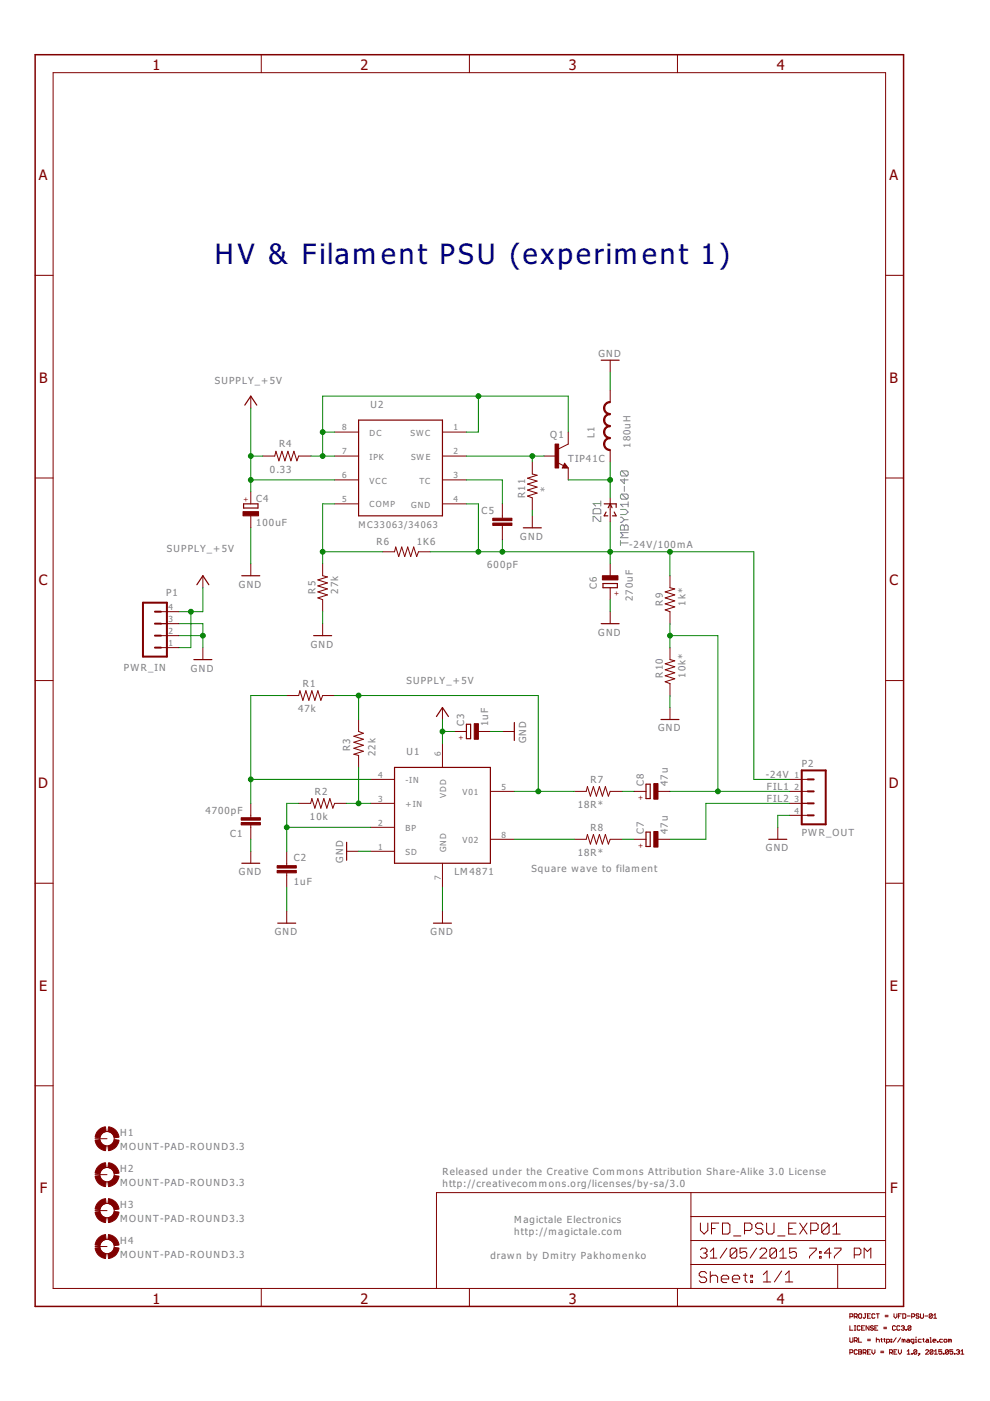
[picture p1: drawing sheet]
<svg xmlns="http://www.w3.org/2000/svg" width="210mm" height="297mm" viewBox="0 0 210 297" stroke-linecap="round" stroke-linejoin="round" font-family="sans-serif">
<g fill="none" stroke="#808080" stroke-width=".21">
<path d="M131.8 99.8l-.2 .3v.5l.2 .3h1.1M131.8 99.8h1.1l.3 .3v.5l-.3 .3M131.8 99.8l1.1 1.1M126 107.8h1.1l.3 .3v.8h-1.6v-.8zM127.4 109.5v1.1h-.3l-1.1-1.1h-.2v1.1M127.4 106.2v1.1M127.4 106.8h-1.6l.5 .5M131.6 115.1h1.6M131.6 111.6l.2-.3h.3l.3 .3 .3-.3h.2l.3 .3v.8h-1.6zM131.6 114.6v1.1M131.6 109.7h.2l.6 .5M131.6 108h1.1l.5 .6-.5 .5h-1.1"/>
<path d="M131.8 104.8l-.2 .2v.6l.2 .2h1.1M131.8 104.8h1.1l.3 .2v.6l-.3 .2M131.8 104.8l1.1 1M132.4 101.5v1.1l-.8-.9h1.6M132.4 103.1v1.1M132.4 111.6v.8M132.4 110.2l-.6 .5h-.2M132.4 110.2h.8M133.2 112.9h-1.6l.5 .6-.5 .5h1.6M133.2 106.4v1.1M133.2 106.9h-1.6l.5 .6"/>
</g>
<g fill="none" stroke="#800000" stroke-width=".25">
<path d="M127.5 76.4h3.8M51.9 85.9l1.3-1.9 1.2 1.9M76 89.1h17.8v20.3h-17.8zM119.7 98.7l.1 .3h-.3l.2-.5 .5 .6h-.7M51.6 106.8h3.1v.9h-3.1zM111 111.9h3.8M128.1 106.8h2.5v.8M128.5 108.6l-.4 .8h.8M128.9 107.7l.5-.9 .4 .9M130.2 108.6l.4 .8h-.7M41.1 139.8h3.8M41.7 124l1.3-1.9 1.3 1.9"/>
<path d="M51.3 122.1h3.8M66.5 134.8h3.8M127.5 132.2h3.8M127.8 123.7h3.1v.9h-3.1zM92.5 151.9l1.3-1.9 1.3 1.9M98.9 153.6h.9v3h-.9zM109.1 153.2v3.8M140.1 152.5h3.9M73.5 178.6v3.8M83.7 162.7h20.3v20.3h-20.3zM137 166.3h.9v3h-.9zM137 176.4h.9v3.1h-.9z"/>
<path d="M163 177.9h3.8M51.3 183h3.8M58.9 195.7h3.8M91.9 195.7h3.8"/>
</g>
<g fill="#800000" stroke="#800000" stroke-width=".21">
<path d="M100.5 153.4h.9v3.3h-.9z"/>
<path d="M58.8 184.6h4v.5h-4z"/>
<path d="M58.8 183.5h4v.5h-4z"/>
<path d="M51.1 173.4h4.1v.5h-4.1z"/>
<path d="M51.1 174.4h4.1v.5h-4.1z"/>
<path d="M51.5 108.5h3.3v.9h-3.3z"/>
<path d="M104.5 109.9h4v.5h-4z"/>
<path d="M104.5 110.9h4v.5h-4z"/>
<path d="M127.7 122.1h3.3v.9h-3.3z"/>
<path d="M138.6 176.3h.9v3.3h-.9z"/>
<path d="M138.6 166.1h.9v3.3h-.9z"/>
<path d="M117.7 94.1h.7v5.1h-.7z"/>
</g>
<g fill="none" stroke="#800000" stroke-width=".21">
<path d="M11.3 15.4h176.5v257.8h-176.5zM55.4 11.6v3.8M99.5 11.6v3.8M143.6 11.6v3.8M7.5 58.4h3.8M187.8 58.4h3.8M129.4 76.4v2.5M53.2 84v2.5M55.7 96.7h2.6l.2-1 .6 2 .7-2 .6 2 .6-2 .7 2 .6-2 .6 2 .4-1h2.6M71 91.6h5M71 96.7h5M93.8 91.6h5.1"/>
<path d="M93.8 96.7h5.1M112.9 98v2.5l1 .3-2.1 .6 2.1 .6-2.1 .6 2.1 .7-2.1 .6 2.1 .6-2.1 .7 1.1 .4v2.5M115.4 96.7h2.5M118.2 98.1l1.3 .6M119.7 98.2l.8 1h-1.3zM120.5 91.6v2.5l-2.1 1.1M120.5 99.2v2.5M129.4 82.7v2.6M129.4 95.4v2.6M7.5 101.3h3.8M53.2 104.3v2.5M53.2 109.4v2.5"/>
<path d="M53.2 119.5v2.6M68.4 119.5v2.6l1 .2-2 .7 2 .6-2 .6 2 .7-2 .6 2 .6-2 .7 1 .3v2.6M71 101.7h5M71 106.8h5M81.1 117h2.6l.2-1 .6 2 .7-2 .6 2 .6-2 .7 2 .6-2 .6 2 .4-1h2.6M93.8 101.7h5.1M93.8 106.8h5.1M106.5 106.8v3.1M106.5 111.4v3M112.9 109.4v2.5M129.4 105.6v5M129.4 119.5v2.6"/>
<path d="M187.8 101.3h3.8M34.1 137.3h3.8M34.1 134.8h3.8M34.1 132.2h3.8M34.1 129.7h3.8M43 122.1v2.5M43 137.3v2.5M68.4 132.2v2.6M129.4 124.6v2.5M129.4 129.7v2.5M142 122.1v2.5l1.1 .3-2.1 .6 2.1 .6-2.1 .7 2.1 .6-2.1 .6 2.1 .7-2.1 .6 1 .4v2.5M142 137.3v2.5l1.1 .3-2.1 .6 2.1 .7-2.1 .6 2.1 .6-2.1 .7 2.1 .6-2.1 .6 1 .4v2.6"/>
<path d="M7.5 144.3h3.8M60.8 147.5h2.5l.3-1 .6 2 .7-2 .6 2 .6-2 .7 2 .6-2 .6 2 .4-1h2.6M76 152.5v2.6l1 .4-2 .6 2 .6-2 .7 2 .6-2 .6 2 .7-2 .6 1 .3v2.5M93.8 150v2.5M93.8 157.6v5.1M96.4 155.1h2.5M101.4 155.1h2.6M106.5 155.1h2.6M142 150v2.5M187.8 144.3h3.8M53.2 170.3v3.1M53.2 174.9v3"/>
<path d="M63.3 170.3h2.6l.2-1 .7 2 .6-2 .6 2 .7-2 .6 2 .6-2 .7 2 .4-1h2.5M78.6 170.3h5.1M78.6 165.2h5.1M78.6 175.4h5.1M104 167.8h5.1M104 177.9h5.1M121.8 167.8h2.5l.2-1 .7 2 .6-2 .6 2 .7-2 .6 2 .7-2 .6 2 .4-1h2.5M121.8 177.9h2.5l.2-1 .7 2.1 .6-2.1 .6 2.1 .7-2.1 .6 2.1 .7-2.1 .6 2.1 .4-1.1h2.5M134.5 167.8h2.5M134.5 177.9h2.5M139.5 167.8h2.5M139.5 177.9h2.5"/>
<path d="M164.9 175.4v2.5M167.4 170.3h3.9M167.4 165.2h3.9M167.4 167.8h3.9M167.4 172.9h3.9M7.5 187.3h3.8M53.2 180.5v2.5M60.8 180.5v3M60.8 185.1v3M60.8 193.2v2.5M73.5 180.5h2.5M78.6 180.5h5.1"/>
<path d="M93.8 183v5.1M93.8 193.2v2.5M187.8 187.3h3.8M7.5 230.2h3.8M187.8 230.2h3.8M20.2 241.4h2.5M20.2 249h2.5M20.2 256.7h2.5M146.5 252.9v20.3M146.5 257.9h41.3M148.5 259.3v1.6l.8 .7 .8-.7v-1.6M152.4 259.3h-1.5v2.3"/>
<path d="M153.2 259.3h1.1l.4 .4v1.6l-.4 .3h-1.1zM161.8 259.7l-.4-.4h-.8l-.4 .4v.4l.4 .4h.8l.4 .4v.4l-.4 .3h-.8l-.4-.3M162.5 259.3v2l.4 .3h.8l.4-.3v-2M168.8 259.3h-1.6v2.3h1.6M169.5 259.3l1.6 2.3M171.1 259.3l-1.6 2.3M175.8 259.7l-.4-.4h-.8l-.4 .4v1.6M175.8 259.7v1.6l-.4 .3h-.8l-.4-.3M175.8 259.7l-1.6 1.6M187.8 252.9h-95.3v20.3M20.2 264.3h2.5M55.4 273.2v3.8"/>
<path d="M99.5 273.2v3.8M143.6 273.2v3.8M146.5 268.1h41.3M146.5 263h41.3M148.5 265l.3-.4h.7l.4 .4v.3l-.4 .4M149.2 265.7h.3M149.5 265.7l.4 .3v.4l-.4 .3h-.7l-.3-.3M149.8 270l-.4-.4h-.7l-.4 .4v.4l.4 .4h.7l.4 .4v.3l-.4 .4h-.7l-.4-.4M150.6 266.7h1.4M150.6 265.3l.7-.7v2.1M150.6 269.6v2.3M150.6 270.8l.4-.4h.8l.3 .4v1.1"/>
<path d="M150.9 260.5h.7M152.9 271.2h1.6v-.4l-.4-.4h-.8l-.4 .4v.7l.4 .4h.8M154.1 264.6l-1.4 2.1M155.3 271.2h1.5v-.4l-.4-.4h-.7l-.4 .4v.7l.4 .4h.7M155.5 262h1.6M156.2 265l-.3-.4h-.7l-.4 .4v1.4M156.2 265v1.4l-.3 .3h-.7l-.4-.3M156.2 265l-1.4 1.4M157.6 270.4h.8M157.9 260.9h1.1l.4-.4v-.8l-.4-.4h-1.1v2.3M158 270v1.5l.4 .4M158.3 264.6h-1.4v1.1l1.1-.4 .3 .4v.7l-.3 .3h-.7l-.4-.3"/>
<path d="M159.2 270.4h.4v.4h-.4zM159.2 271.5h.4v.4h-.4zM160.4 264.6l-1.4 2.1M161.1 265l.4-.4h.7l.3 .4v.3l-1.4 1.4h1.4M161.8 270.3l.8-.8v2.3M161.8 271.8h1.6M164.6 265l-.3-.4h-.7l-.4 .4v1.4M164.6 265v1.4l-.3 .3h-.7l-.4-.3M164.6 265l-1.4 1.4M164.9 262h1.5M165.3 266.7h1.4M165.3 265.3l.7-.7v2.1"/>
<path d="M165.7 269.5l-1.5 2.3M166.5 271.8h1.6M166.5 270.3l.8-.8v2.3M167.2 260.5h.8M168.8 264.6h-1.4v1.1l1.1-.4 .3 .4v.7l-.3 .3h-.7l-.4-.3M171.6 264.6h1.5v.4l-1.5 1.4v.3M171.9 260.9h1.2l.4-.4v-.8l-.4-.4h-1.2v2.3M173.8 265.3h.3v.4h-.3zM173.8 266.4h.3v.3h-.3zM176.2 265.7h-1.4l1.1-1.1v2.1M176.6 261.6h1.5M176.6 260.1l.8-.8v2.3"/>
<path d="M176.9 264.6h1.4v.4l-1.4 1.4v.3M177.6 268.1v5.1M180.2 279.2h.5l.1-.2v-.3l-.6-.1v.9M181.1 279.2h.5l.2-.2v-.3l-.7-.1v.9M181.1 266h1.1l.3-.3v-.7l-.3-.4h-1.1v2.1M181.4 279.2l.4 .3M182.1 278.7l.1-.1 .5 .1v.6l-.2 .2-.4-.2zM183.2 266.7v-2.1l.7 .7 .7-.7v2.1M183.3 278.6h.3M183.5 278.6v.7l-.2 .2-.3-.2M183.9 279h.4M184.6 278.6h-.7v.9h.7"/>
<path d="M185.5 278.7l-.2-.1-.4 .1v.6l.1 .2 .5-.2M185.8 278.6h.6M186.1 278.6v.9M187.7 279.2h.6M187.7 278.9h.6M189.5 278.6v.6l.4 .3 .3-.3v-.6M190.5 279h.3M191.1 278.6h-.6v.9M191.4 278.6l.6 .1v.6l-.1 .2h-.5zM192.3 279h.7M193.3 279.2h.5l.1-.2-.1-.4h-.5v.9M194.8 278.7l-.1-.1-.5 .1 .2 .3 .4 .2-.1 .3-.5-.2"/>
<path d="M195.2 278.6v.7l.1 .2 .5-.2v-.7M196.1 279h.6M197.7 278.7l-.2-.1-.5 .1v.6M197.7 278.7v.6l-.2 .2-.5-.2M197.7 278.7l-.7 .6M198 279.5h.6M198 278.9l.3-.3v.9M180.2 281.1v.9h.6M180.2 283.6v.8l.1 .2 .5-.2v-.8M180.2 286.8h.5l.1-.2v-.3l-.6-.1v.9M181.1 284.2h.5l.2-.1v-.3l-.7-.2v1M181.1 282h.3"/>
<path d="M181.1 281.1h.3M181.3 281.1v.9M181.4 284.2l.4 .4M181.8 286.3l-.2-.1-.5 .1v.7l.2 .1 .5-.1M182.1 283.6v1h.6M182.1 286.2h.4l.2 .1-.2 .3 .2 .4-.2 .1h-.4zM182.1 286.6h.4M182.4 281.2l-.2-.1-.4 .1v.7l.1 .1 .5-.1M182.7 281.6h.3M183 286.8h.5l.1-.2-.1-.4h-.5v.9M183.3 281.1h-.6v.9h.6M183.3 286.8l.3 .3"/>
<path d="M183.9 284.2h.7M183.9 284h.7M183.9 286.6h.4M184.3 281.1v.9l-.7-.9v.9M184.6 286.2h-.7v.9h.7M184.9 286.2v.6l.3 .3 .3-.3v-.6M185.2 281.2l-.2-.1-.4 .1 .1 .4 .5 .1-.2 .3-.4-.1M185.5 281.6h.3M185.8 284.1l.5-.1 .1 .1v.5M185.8 283.6v1M186.1 281.1h-.6v.9h.6M186.7 284h.3"/>
<path d="M186.7 286.8h.7M186.7 286.5h.7M186.9 283.8v.6l.1 .2M187.4 281.7h.6M187.4 281.4h.6M187.4 284h.3M187.5 283.8v.6l.2 .2M188 284.6h.4l.2-.2v-.3l-.6-.1v.9M188.6 286.8h.5l.1-.2-.1-.4h-.5v.9M188.9 284.4h.2v.2h-.2zM188.9 284h.2v.1h-.2zM188.9 286.8l.3 .3"/>
<path d="M189.5 286.6h.4M189.9 281.2l-.2-.1-.5 .1v.7l.2 .1 .5-.1M190 283.6l-.6 1M190.2 286.2h-.7v.9h.7M190.5 286.2v.6l.3 .3 .3-.3v-.6M190.8 281.2l-.2-.1-.4 .1v.7l.1 .1 .5-.1M190.9 283.6l-.6 1M191.1 281.2l.5-.1 .1 .1-.1 .4M191.4 281.6h.2M191.6 281.6l.1 .1-.1 .3-.5-.1M191.6 284.1l-.3-.1v.6M191.6 284.1v.5"/>
<path d="M191.6 284.1l.1-.1 .2 .1v.5M192 281.9l.2 .1zM192.3 284l.5 .1v.5h-.5l-.1-.2 .1-.2h.5M192.3 286.5l.4-.3v.9M192.3 287.1h.7M193.1 281.2v.7l-.1 .1-.5-.1M193.1 281.2l-.1-.1-.5 .1v.7M193.1 281.2l-.6 .7M193.3 287l.1 .1zM193.8 284.6h-.5l-.2-.2v-.3l.7-.1v.7l-.4 .2M194.1 284h.1v.6M194.1 284.6h.3"/>
<path d="M194.2 283.5v.1M194.4 286.3l-.2-.1-.4 .1v.7M194.4 286.3v.7l-.2 .1-.4-.1M194.4 286.3l-.6 .7M194.8 287h.2v.1h-.2zM195 287.1l-.3 .3M195.3 284h-.5l-.1 .1 .1 .5h.5M195.6 284h.3M195.8 283.8v.6l.1 .2M196.3 286.3l.1-.1 .5 .1-.6 .8h.6M196.4 284l.5 .1v.5h-.5l-.1-.2 .1-.2h.5M197.2 284.6h.3"/>
<path d="M197.2 283.6h.1v1M197.8 284.2h.6l-.1-.2-.5 .1v.3l.5 .2M197.8 286.3v.7l-.1 .1-.5-.1M197.8 286.3l-.1-.1-.5 .1v.7M197.8 286.3l-.6 .7M198.1 286.5l.3-.3v.9M198.1 287.1h.7M198.7 284.4h.2v.2h-.2zM199.7 286.2h-.6v.4l.3-.1 .3 .1v.4l-.2 .1-.4-.1M199.8 284h-.4l-.2 .1 .2 .5h.4M200 287h.2v.1h-.2zM200.3 284l.5 .1-.2 .5-.4-.2z"/>
<path d="M201.1 286.3l-.2-.1-.5 .1v.7M201.1 286.3v.7l-.2 .1-.5-.1M201.1 286.3l-.7 .7M201.4 284.1l-.3-.1v.6M201.4 284.1v.5M201.4 284.1l.1-.1 .2 .1v.5M202 286.2h-.6v.4l.3-.1 .3 .1-.1 .5-.5-.1M202.3 287l.2 .1zM202.8 286.3l.5-.1 .1 .1-.1 .3M203.1 286.6h.2M203.3 286.6l.1 .2-.1 .3-.5-.1M203.7 287.1h.7"/>
<path d="M203.7 286.5l.3-.3v.9"/>
<circle cx="22.7" cy="249" r="1.52"/>
<circle cx="22.7" cy="256.7" r="1.52"/>
<circle cx="22.7" cy="241.4" r="1.52"/>
<circle cx="22.7" cy="264.3" r="1.52"/>
</g>
<g fill="#800000" stroke="#800000" stroke-width=".21">
<path d="M128 94.1h.2l.3 .7 .4 .4 .5 .1v.2a1.37 1.37 0 0 1-1.4-1.4z" fill-rule="evenodd"/>
<path d="M128.4 93.2l.5-.4h.5v.2l-.5 .1-.4 .3-.3 .7h-.2v-.4z" fill-rule="evenodd"/>
<path d="M128 91.6h.2l.3 .7 .4 .3 .5 .2v.2a1.37 1.37 0 0 1-1.4-1.4z" fill-rule="evenodd"/>
<path d="M128.4 90.6l.5-.3 .5-.1v.3l-.5 .1-.4 .3-.3 .7h-.2v-.5z" fill-rule="evenodd"/>
<path d="M128 89.1h.2l.3 .7 .4 .3 .5 .1v.3a1.37 1.37 0 0 1-1.4-1.4z" fill-rule="evenodd"/>
<path d="M128.4 88.1l.5-.4h.5v.2l-.5 .1-.4 .3-.3 .8h-.2v-.5z" fill-rule="evenodd"/>
<path d="M128 86.5h.2l.3 .7 .4 .3 .5 .2v.2a1.37 1.37 0 0 1-1.4-1.4z" fill-rule="evenodd"/>
<path d="M128.4 85.5l.5-.3 .5-.1v.3l-.5 .1-.4 .3-.3 .7h-.2v-.4z" fill-rule="evenodd"/>
<path d="M23 238.9a2.48 2.48 0 0 1 2.2 2.2l-1 .1-.4-.9-.9-.4z" fill-rule="evenodd"/>
<path d="M20.7 239.8l.7-.6 1-.3 .1 1-.9 .4-.4 .9-1-.1z" fill-rule="evenodd"/>
<path d="M20.2 241.7l1-.1 .4 .9 .9 .5-.1 1a2.48 2.48 0 0 1-2.2-2.3z" fill-rule="evenodd"/>
<path d="M22.9 243l.9-.5 .4-.9 1 .1a2.48 2.48 0 0 1-2.2 2.3z" fill-rule="evenodd"/>
<path d="M23 246.5a2.48 2.48 0 0 1 2.2 2.2l-1 .2-.4-.9-.9-.5z" fill-rule="evenodd"/>
<path d="M20.7 247.4l.7-.6 1-.3 .1 1-.9 .5-.4 .9-1-.2z" fill-rule="evenodd"/>
<path d="M20.2 249.4l1-.2 .4 .9 .9 .5-.1 1a2.48 2.48 0 0 1-2.2-2.2z" fill-rule="evenodd"/>
<path d="M22.9 250.6l.9-.5 .4-.9 1 .2a2.48 2.48 0 0 1-2.2 2.2z" fill-rule="evenodd"/>
<path d="M23 254.1a2.53 2.53 0 0 1 2.2 2.2l-1 .2-.4-.9-.9-.5z" fill-rule="evenodd"/>
<path d="M20.7 255l.7-.5 1-.4 .1 1-.9 .5-.4 .9-1-.2z" fill-rule="evenodd"/>
<path d="M20.2 257l1-.1 .2 .6a1.4 1.4 0 0 0 1.1 .7l-.1 1a2.48 2.48 0 0 1-2.2-2.2z" fill-rule="evenodd"/>
<path d="M22.9 258.2l.9-.4 .4-.9 1 .1a2.48 2.48 0 0 1-2.2 2.2z" fill-rule="evenodd"/>
<path d="M23 261.7a2.53 2.53 0 0 1 2.2 2.3l-1 .1-.4-.9-.9-.4z" fill-rule="evenodd"/>
<path d="M20.7 262.6l.7-.5 1-.4 .1 1.1-.9 .4-.4 .9-1-.1z" fill-rule="evenodd"/>
<path d="M20.2 264.6l1-.1 .2 .6a1.4 1.4 0 0 0 1.1 .7l-.1 1a2.48 2.48 0 0 1-2.2-2.2z" fill-rule="evenodd"/>
<path d="M22.9 265.8l.9-.4 .4-.9 1 .1a2.48 2.48 0 0 1-2.2 2.2z" fill-rule="evenodd"/>
</g>
<path d="M30.3 127.8h5.1v11.4h-5.1zM32.9 132.2h1.2M32.9 137.3h1.2M32.9 134.8h1.2M32.9 129.7h1.2M170 163.3h5.1v11.5h-5.1zM171.3 170.3h1.2M171.3 165.2h1.2M171.3 167.8h1.2M171.3 172.9h1.2" fill="none" stroke="#800000" stroke-width=".42"/>
<path d="M7.5 11.6h184.1v265.4h-184.1z" fill="none" stroke="#800000" stroke-width=".32"/>
<g fill="none" stroke="#008000" stroke-width=".21">
<path d="M129.4 78.9v3.8M53.2 86.5v17.8M53.2 96.7h2.5M65.9 96.7h5.1M68.4 91.6h2.6M98.9 96.7h16.5M101.4 84v7.6h-2.5M112.9 96.7v1.3M120.5 91.6v-7.6h-52.1v12.7M129.4 98v7.6M53.2 111.9v7.6M53.2 101.7h17.8"/>
<path d="M68.4 117h12.7M71 106.8h-2.6v12.7M91.3 117h68.5v48.2h7.6M98.9 101.7h7.6v5.1M98.9 106.8h2.5v10.2M106.5 114.4v2.6M112.9 108.1v1.3M120.5 101.7h8.9M129.4 110.6v8.9M142 117v5.1M37.9 132.2h5.1v5.1M37.9 134.8h5.1"/>
<path d="M40.5 129.7v7.6h-2.6M43 124.6v5.1h-5.1M68.4 129.7v2.5M129.4 127.1v2.6M142 132.2v5.1M142 134.8h10.2v33M60.8 147.5h-7.6v22.8M71 147.5h43.1v20.3M76 147.5v5M93.8 152.5v5.1M93.8 155.1h2.6M104 155.1h2.5"/>
<path d="M142 147.5v2.5M53.2 177.9v2.6M53.2 165.2h25.4M60.8 175.4h17.8M63.3 170.3h-2.5v10.2M73.5 170.3h5.1M76 162.7v7.6M109.1 167.8h12.7M109.1 177.9h12.7M131.9 167.8h2.6M131.9 177.9h2.6M142 167.8h25.4"/>
<path d="M167.4 170.3h-17.7v7.6h-7.7M167.4 172.9h-2.5v2.5M60.8 188.1v5.1M76 180.5h2.6M93.8 188.1v5.1"/>
</g>
<g fill="#008000" stroke="#008000" stroke-width=".21">
<circle cx="60.8" cy="175.4" r=".51"/>
<circle cx="93.8" cy="155.1" r=".51"/>
<circle cx="53.2" cy="101.7" r=".51"/>
<circle cx="53.2" cy="96.7" r=".51"/>
<circle cx="40.5" cy="129.7" r=".51"/>
<circle cx="43" cy="134.8" r=".51"/>
<circle cx="76" cy="170.3" r=".51"/>
<circle cx="53.2" cy="165.2" r=".51"/>
<circle cx="114.1" cy="167.8" r=".51"/>
<circle cx="76" cy="147.5" r=".51"/>
<circle cx="68.4" cy="96.7" r=".51"/>
<circle cx="68.4" cy="91.6" r=".51"/>
<circle cx="101.4" cy="84" r=".51"/>
<circle cx="68.4" cy="117" r=".51"/>
<circle cx="101.4" cy="117" r=".51"/>
<circle cx="106.5" cy="117" r=".51"/>
<circle cx="129.4" cy="117" r=".51"/>
<circle cx="142" cy="117" r=".51"/>
<circle cx="129.4" cy="101.7" r=".51"/>
<circle cx="142" cy="134.8" r=".51"/>
<circle cx="152.2" cy="167.8" r=".51"/>
<circle cx="112.9" cy="96.7" r=".51"/>
</g>
<text font-size="7.2" fill="#000080" x="45.6" y="56">HV &amp; Filament PSU (experiment 1)</text>
<g font-size="3.7" fill="#800000">
<text x="32.3" y="14.8">1</text>
<text x="76.5" y="14.8">2</text>
<text x="120.6" y="14.8">3</text>
<text x="164.7" y="14.8">4</text>
<text x="8.3" y="38.2">A</text>
<text x="188.6" y="38.2">A</text>
<text x="8.3" y="81.1">B</text>
<text x="188.6" y="81.1">B</text>
<text x="8.3" y="124.1">C</text>
<text x="188.6" y="124.1">C</text>
<text x="8.1" y="167.1">D</text>
<text x="188.4" y="167.1">D</text>
<text x="8.3" y="210">E</text>
<text x="188.6" y="210">E</text>
<text x="8.4" y="253">F</text>
<text x="188.7" y="253">F</text>
<text x="32.3" y="276.4">1</text>
<text x="76.5" y="276.4">2</text>
<text x="120.6" y="276.4">3</text>
<text x="164.7" y="276.4">4</text>
</g>
<g font-size="2.5" fill="#808080">
<text x="126.9" y="75.6">GND</text>
<text x="45.6" y="81.4">SUPPLY_+5V</text>
<text x="78.6" y="86.5">U2</text>
<text x="59.2" y="94.9">R4</text>
<text x="116.7" y="92.9">Q1</text>
<text x="126.1" y="92.9" transform="rotate(-90 126.1 92.9)">L1</text>
<text x="133.7" y="94.9" transform="rotate(-90 133.7 94.9)">180uH</text>
<text x="57.2" y="100.2">0.33</text>
<text x="120.5" y="97.9">TIP41C</text>
<text x="54.3" y="106.4">C4</text>
<text x="111.4" y="105.6" transform="rotate(-90 111.4 105.6)">R11</text>
<text x="116.2" y="104.3" transform="rotate(-90 116.2 104.3)">*</text>
<text x="54.3" y="111.4">100uF</text>
<text x="102.1" y="109">C5</text>
<text x="35.4" y="117">SUPPLY_+5V</text>
<text x="79.8" y="115.5">R6</text>
<text x="88.4" y="115.5">1K6</text>
<text x="110.3" y="114.5">GND</text>
<text x="133.4" y="116.2">-24V/100mA</text>
<text x="50.6" y="124.6">GND</text>
<text x="66.9" y="125.9" transform="rotate(-90 66.9 125.9)">R5</text>
<text x="71.7" y="125.9" transform="rotate(-90 71.7 125.9)">27k</text>
<text x="103.3" y="120.4">600pF</text>
<text x="126.5" y="124.8" transform="rotate(-90 126.5 124.8)">C6</text>
<text x="35.2" y="126.4">P1</text>
<text x="134.2" y="127.5" transform="rotate(-90 134.2 127.5)">270uF</text>
<text x="140.6" y="128.4" transform="rotate(-90 140.6 128.4)">R9</text>
<text x="145.4" y="128.4" transform="rotate(-90 145.4 128.4)">1k*</text>
<text x="65.9" y="137.3">GND</text>
<text x="126.8" y="134.8">GND</text>
<text x="26.3" y="142.3">PWR_IN</text>
<text x="40.5" y="142.4">GND</text>
<text x="140.6" y="143.7" transform="rotate(-90 140.6 143.7)">R10</text>
<text x="145.4" y="143.7" transform="rotate(-90 145.4 143.7)">10k*</text>
<text x="64.2" y="145.7">R1</text>
<text x="86.2" y="144.9">SUPPLY_+5V</text>
<text x="63.2" y="151">47k</text>
<text x="98.4" y="153.9" transform="rotate(-90 98.4 153.9)">C3</text>
<text x="103.5" y="153.9" transform="rotate(-90 103.5 153.9)">1uF</text>
<text x="139.5" y="155.1">GND</text>
<text x="74.2" y="159.3" transform="rotate(-90 74.2 159.3)">R3</text>
<text x="79.6" y="160.3" transform="rotate(-90 79.6 160.3)">22k</text>
<text x="86.2" y="160.2">U1</text>
<text x="111.6" y="157.6" transform="rotate(-90 111.6 157.6)">GND</text>
<text x="125.2" y="166">R7</text>
<text x="136.5" y="166.6" transform="rotate(-90 136.5 166.6)">C8</text>
<text x="141.6" y="166.6" transform="rotate(-90 141.6 166.6)">47u</text>
<text x="162.4" y="165">-24V</text>
<text x="162.6" y="167.5">FIL1</text>
<text x="170" y="162.7">P2</text>
<text x="43.5" y="172.5">4700pF</text>
<text x="65.7" y="173.9">10k</text>
<text x="66.8" y="168.5">R2</text>
<text x="122.5" y="171.3">18R*</text>
<text x="162.6" y="170.1">FIL2</text>
<text x="48.8" y="177.6">C1</text>
<text x="125.2" y="176.1">R8</text>
<text x="136.5" y="176.8" transform="rotate(-90 136.5 176.8)">C7</text>
<text x="141.6" y="176.8" transform="rotate(-90 141.6 176.8)">47u</text>
<text x="170" y="177.3">PWR_OUT</text>
<text x="50.6" y="185.6">GND</text>
<text x="62.3" y="182.6">C2</text>
<text x="72.7" y="183" transform="rotate(-90 72.7 183)">GND</text>
<text x="96.3" y="185.6">LM4871</text>
<text x="112.7" y="184.8">Square wave to filament</text>
<text x="122.5" y="181.5">18R*</text>
<text x="162.4" y="180.5">GND</text>
<text x="62.3" y="187.7">1uF</text>
<text x="58.3" y="198.3">GND</text>
<text x="91.3" y="198.3">GND</text>
<text x="25.5" y="243.9">MOUNT-PAD-ROUND3.3</text>
<text x="25.5" y="240.9">H1</text>
<text x="25.5" y="251.5">MOUNT-PAD-ROUND3.3</text>
<text x="25.5" y="248.5">H2</text>
<text x="93.8" y="249.1">Released under the Creative Commons Attribution Share-Alike 3.0 License</text>
<text x="93.8" y="251.6">http://creativecommons.org/licenses/by-sa/3.0</text>
<text x="25.5" y="256.1">H3</text>
<text x="25.5" y="259.1">MOUNT-PAD-ROUND3.3</text>
<text x="25.5" y="263.7">H4</text>
<text x="109" y="259.2">Magictale Electronics</text>
<text x="109" y="261.8">http://magictale.com</text>
<text x="25.5" y="266.8">MOUNT-PAD-ROUND3.3</text>
<text x="104" y="266.8">drawn by Dmitry Pakhomenko</text>
</g>
<text font-size="2.3" fill="#808080" x="76" y="111.9">MC33063/34063</text>
<g font-size="2.1" fill="#808080">
<text x="72.5" y="91.2">8</text>
<text x="78.4" y="92.4">DC</text>
<text x="87.1" y="92.4">SWC</text>
<text x="96.1" y="91.2">1</text>
<text x="72.5" y="101.4">6</text>
<text x="72.5" y="96.3">7</text>
<text x="78.4" y="97.4">IPK</text>
<text x="87.2" y="97.4">SWE</text>
<text x="96.1" y="96.3">2</text>
<text x="96.1" y="101.4">3</text>
<text x="72.5" y="106.5">5</text>
<text x="78.4" y="107.6">COMP</text>
<text x="78.4" y="102.5">VCC</text>
<text x="87.2" y="107.6">GND</text>
<text x="88.9" y="102.5">TC</text>
<text x="96.1" y="106.5">4</text>
<text x="35.8" y="131.9">3</text>
<text x="35.8" y="129.3">4</text>
<text x="35.8" y="137">1</text>
<text x="35.8" y="134.4">2</text>
<text x="93.5" y="160.4" transform="rotate(-90 93.5 160.4)">6</text>
<text x="80.1" y="164.9">4</text>
<text x="86" y="166">-IN</text>
<text x="106.3" y="167.4">5</text>
<text x="168.5" y="164.9">1</text>
<text x="168.5" y="167.4">2</text>
<text x="80.1" y="170">3</text>
<text x="86" y="171.1">+IN</text>
<text x="94.6" y="169.2" transform="rotate(-90 94.6 169.2)">VDD</text>
<text x="98" y="168.5">V01</text>
<text x="168.5" y="170">3</text>
<text x="168.5" y="172.5">4</text>
<text x="80.1" y="175.1">2</text>
<text x="86" y="176.2">BP</text>
<text x="98" y="178.7">V02</text>
<text x="106.3" y="177.6">8</text>
<text x="80.1" y="180.1">1</text>
<text x="86" y="181.2">SD</text>
<text x="94.6" y="180.7" transform="rotate(-90 94.6 180.7)">GND</text>
<text x="93.5" y="186.5" transform="rotate(-90 93.5 186.5)">7</text>
</g>
<g font-size="1.8" fill="#800000">
<text x="52.6" y="106.4" transform="rotate(-90 52.6 106.4)">+</text>
<text x="131.2" y="126.3" transform="rotate(-90 131.2 126.3)">+</text>
<text x="97.2" y="156.9">+</text>
<text x="135.3" y="169.6">+</text>
<text x="135.3" y="179.8">+</text>
</g>
</svg>
